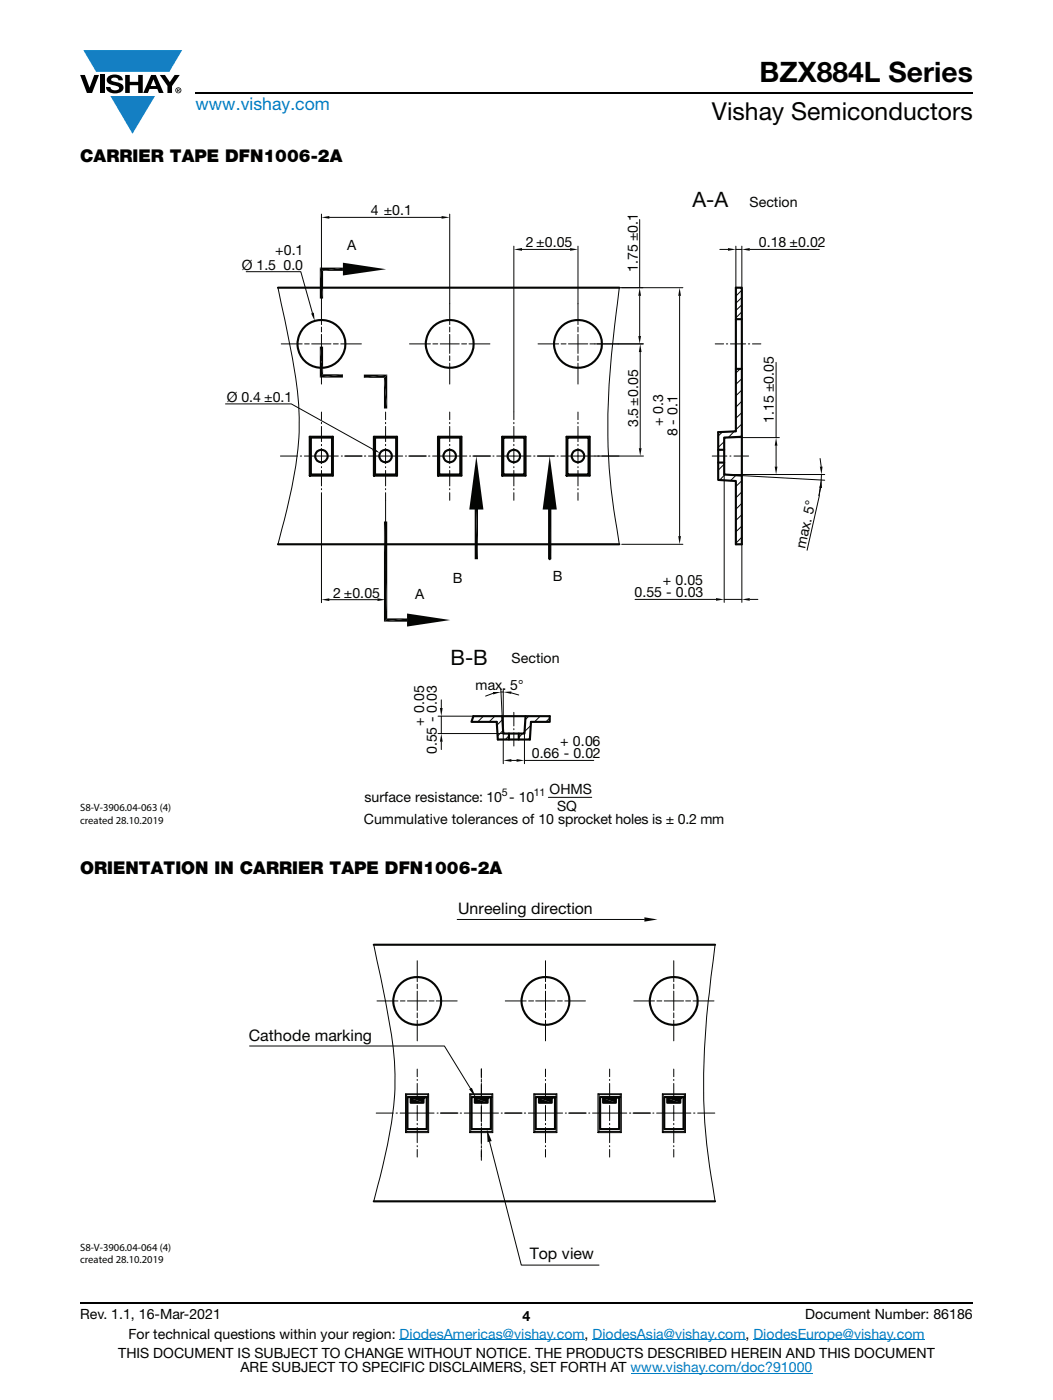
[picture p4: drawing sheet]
<svg xmlns="http://www.w3.org/2000/svg" width="210mm" height="279mm" viewBox="0 0 210 279" stroke-linecap="round" stroke-linejoin="round" font-family="sans-serif">
<g fill="#147fc3">
<path d="M16.6 10h19.7l-2.5 4.3h-1.2h-13.4z"/>
<path d="M22 19.2h8.9l-4.5 7.5z"/>
</g>
<g fill="#000">
<path d="M16 15h.9l1 2.5 .9-2.5h.9l-1.3 3.6h-1.1zM19.9 15h.9v3.6h-.9zM21.6 15.3a2.1 2.1 0 0 1 2.8 .3l.1 .4h-.9a.79 .79 0 0 0-.7-.5 .79 .79 0 0 0-.7 .4l.2 .3 1 .2a1.08 1.08 0 0 1 1.2 1 1.08 1.08 0 0 1-1.1 1.2 1.73 1.73 0 0 1-2.4-1.2h.9a.96 .96 0 0 0 .8 .6 .96 .96 0 0 0 1-.4 1.31 1.31 0 0 0-1.3-.6 1.03 1.03 0 0 1-1-.6 1.03 1.03 0 0 1 .1-1.1zM25 15h.9v1.3h1.7v-1.3h.9v3.6h-.9v-1.6h-1.7v1.6h-.9zM31.9 15h1l1 1.4 .9-1.4h1l-1.5 2.2v1.4h-.9v-1.4z"/>
<path d="M30.6 15.8l.5 1.4h-1zM30.1 15l-1.5 3.6h.9l.3-.8h1.6l.3 .8h.9l-1.5-3.6z"/>
<path d="M35.5 17.8h.2v.2h-.2zM35.3 17.7v.7h.2v-.3l.3 .3-.1-.3 .1-.2v-.2z"/>
<path d="M35.1 18a.46 .46 0 0 1 .9 0 .46 .46 0 0 1-.9 0zM35 18a.6 .6 0 0 0 1.2 0 .6 .6 0 0 0-1.2 0z"/>
</g>
<path d="M39 18.6h155M16 260h178" fill="none" stroke="#000" stroke-width=".36"/>
<path d="M79.7 267.4h36.9M118.2 267.4h30.5M125.8 274h36.2M150.2 267.4h34.2" fill="none" stroke="#007ec4" stroke-width=".2"/>
<path d="M55.4 57.4h68.1M55.4 108.6h68.1" fill="none" stroke="#040503" stroke-width=".42"/>
<g fill="none" stroke="#040503" stroke-width=".2">
<path d="M55.4 57.4l2.3 10.8a67.4 67.4 0 0 1 1.6 22.2 128 128 0 0 1-3.9 18.2M123.5 57.4a187.2 187.2 0 0 0-2.2 32.3l.7 9 1.5 9.9M56.1 68.6h4.2M60.7 68.6h1M62.2 68.6h3.8M64.1 60.6v4.2M64.1 65.3v.9M64.1 66.7v3.8M64.1 71v1M64.1 72.5v4.2M66.5 68.6h1M67.9 68.6h4.2"/>
<path d="M81.7 68.6h4.1M86.3 68.6h1M87.8 68.6h3.8M89.7 60.6v4.2M89.7 65.3v.9M89.7 66.7v3.8M89.7 71v1M89.7 72.5v4.2M92.1 68.6h.9M93.5 68.6h4.2M107.3 68.6h4.1M111.9 68.6h1"/>
<path d="M113.4 68.6h3.8M115.3 60.6v4.2M115.3 65.3v.9M115.3 66.7v3.8M115.3 71v1M115.3 72.5v4.2M117.6 68.6h1M119.1 68.6h4.2"/>
</g>
<g fill="#040503">
<path d="M76.6 104.1h.6v19.3z"/>
<path d="M76.6 104.1l.6 19.3-.6 .7z"/>
<path d="M76.6 124.1l.6-.7h4z"/>
<path d="M76.6 124.1l4.6-.7v.7z"/>
<path d="M81.2 122.4l8.6 1.3-8.6 1.3z"/>
<path d="M63.8 53.4l.6 6.2h-.6z"/>
<path d="M63.8 53.4l.6 .7v5.5z"/>
<path d="M63.8 53.4h4.6l-4 .7z"/>
<path d="M64.4 54.1l4-.7v.7z"/>
<path d="M68.4 52.4l8.6 1.3-8.6 1.3z"/>
</g>
<path d="M64.1 42.7v17.9M65.7 43.4h22.4M89.7 42.7v17.9" fill="none" stroke="#040503" stroke-width=".2"/>
<g fill="#040503">
<path d="M88.1 43.1l1.6 .3-1.6 .3z"/>
<path d="M64.1 43.4l1.6-.3v.6z"/>
</g>
<path d="M102.5 49.1v33.1M104.1 49.8h9.6M115.3 49.1v11.5" fill="none" stroke="#040503" stroke-width=".2"/>
<g fill="#040503">
<path d="M113.7 49.5l1.6 .3-1.6 .2z"/>
<path d="M102.5 49.8l1.6-.3v.5z"/>
</g>
<path d="M144.4 94.7h20.1M147.9 94.9l16.6 .9M163.4 99l-2.5 10.8M163.5 91.5l.3 1.6M163.8 94.7l-.5 4.2 .3-1.5" fill="none" stroke="#040503" stroke-width=".2"/>
<g fill="#040503">
<path d="M163.8 95.8l.1 1.6h-.5z"/>
<path d="M163.5 93.1h.5l-.2 1.6z"/>
</g>
<path d="M144.4 94.7v25.5M126.6 119.6h16.2M144.4 119.6h3.5M147.9 108.6v11.6M149.5 119.6h1.6" fill="none" stroke="#040503" stroke-width=".2"/>
<g fill="#040503">
<path d="M147.9 119.6l1.6-.2v.5z"/>
<path d="M142.8 119.4l1.6 .2-1.6 .3z"/>
</g>
<path d="M143.5 49.8h1.7M146.7 49.8h1.2M146.7 49.1v8.3M147.9 49.1v8.3M149.5 49.8h13.9" fill="none" stroke="#040503" stroke-width=".2"/>
<g fill="#040503">
<path d="M145.2 49.5l1.5 .3-1.5 .2z"/>
<path d="M147.9 49.8l1.6-.3v.5z"/>
</g>
<path d="M118.6 68.6h9.7M127.7 70.3v19.1M118.6 91h9.7" fill="none" stroke="#040503" stroke-width=".2"/>
<g fill="#040503">
<path d="M127.4 89.4h.5l-.2 1.6z"/>
<path d="M127.7 68.6l.2 1.7h-.5z"/>
</g>
<path d="M124 57.4h4.2M127.6 43.8v13.6M127.6 59v8.1M123.3 68.6h4.9" fill="none" stroke="#040503" stroke-width=".2"/>
<g fill="#040503">
<path d="M127.3 67.1h.5l-.2 1.5z"/>
<path d="M127.6 57.4l.2 1.6h-.5z"/>
</g>
<path d="M146.7 63.7h1.2M146.7 73.6h1.2" fill="none" stroke="#040503" stroke-width=".42"/>
<g fill="#040503">
<path d="M94.7 95.5h.6v16.1z"/>
<path d="M94.7 95.5l.6 16.1h-.6z"/>
</g>
<path d="M147 57.4l-.3 .2M147.9 57.9l-1.2 1.2M147.9 59.4l-1.2 1.1M147.9 60.8l-1.2 1.2M147.9 62.2l-1.2 1.2" fill="none" stroke="#040503" stroke-width=".2"/>
<path d="M95 91l1.4 10.7h-2.8z" fill="#040503"/>
<path d="M109.6 95.5v16.1" fill="none" stroke="#040503" stroke-width=".42"/>
<g fill="#040503">
<path d="M109.3 95.5h.6v16.1z"/>
<path d="M109.3 95.5l.6 16.1h-.6z"/>
</g>
<g fill="none" stroke="#040503" stroke-width=".42">
<circle cx="89.7" cy="68.6" r="4.8"/>
<circle cx="115.3" cy="68.6" r="4.8"/>
</g>
<g fill="#040503">
<path d="M76.6 75.4l.6 6.1h-.6z"/>
<path d="M77.2 74.8v6.7l-.6-6.1z"/>
<path d="M72.6 75.4l4.6-.6-.6 .6z"/>
<path d="M72.6 74.8h4.6l-4.6 .6z"/>
</g>
<path d="M123.5 57.4h12.7M135.5 59v48M124 108.6h12.2" fill="none" stroke="#040503" stroke-width=".2"/>
<g fill="#040503">
<path d="M135.5 57.4l.3 1.6h-.5z"/>
<path d="M135.3 107h.5l-.3 1.6z"/>
<path d="M63.8 69.2h.6v5.5z"/>
<path d="M63.8 69.2l.6 5.5-.6 .7z"/>
<path d="M64.4 74.7h4l-4.6 .7z"/>
<path d="M63.8 75.4l4.6-.7v.7z"/>
<path d="M109.6 91l1.4 10.7h-2.8z"/>
</g>
<path d="M154.8 72.3v15M144.4 94.7h11M144.4 87.3h11M154.8 89v4.1" fill="none" stroke="#040503" stroke-width=".2"/>
<g fill="#040503">
<path d="M154.5 93.1h.5l-.2 1.6z"/>
<path d="M154.8 87.3l.2 1.7h-.5z"/>
</g>
<path d="M143.2 89.8h1.2M143.2 92.3h1.2M143.2 86.2l3.5-.1v-28.7h1.2v51.2M147.9 87.2l-3.5 .1v7.4l3.5 .2" fill="none" stroke="#040503" stroke-width=".42"/>
<path d="M142.6 68.6h1.7M144.8 68.6h.3M145.7 68.6h3M149.2 68.6h.3M150 68.6h1.7M45 80.6h13.1l16.2 9.1M142 91h3M145.5 91h.3M146.4 91h2.9" fill="none" stroke="#040503" stroke-width=".2"/>
<path d="M74.5 89.4l1.3 1-1.6-.5z" fill="#040503"/>
<g fill="none" stroke="#040503" stroke-width=".42">
<path d="M61.8 87.2l.2 .1M61.8 87.2h4.6v7.7h-4.6l.2-.2-.2 .2zM62 87.3h4.2v7.4h-4.2zM66.2 94.7l.2 .2M66.4 87.2l-.2 .1M87.3 87.2h4.7v7.7h-4.7l.3-.2-.3 .2zM87.3 87.2l.3 .1M87.6 87.3h4.2v7.4h-4.2zM91.8 94.7l.2 .2M92 87.2l-.2 .1M143.2 86.2v9.6l3.5 .2v12.6h1.2M99.1 144.1h-5.1l.4-1.2h15.2v1.2h-3.7"/>
<path d="M99.3 147.6h6.4M100.1 142.9l.3 3.5h4.2l.2-3.5M101.5 146.4v1.2M103.4 146.4v1.2"/>
<circle cx="64.1" cy="91" r="1.25"/>
<circle cx="89.7" cy="91" r="1.25"/>
</g>
<g fill="none" stroke="#040503" stroke-width=".2">
<path d="M55.9 91h3.4M59.9 91h.2M64.1 82.2v1.6M64.1 84.3v.3M64.1 85.1v3M64.1 88.7v.3M64.1 89.5v3M64.1 93.1v.2M64.1 93.9v3.1M64.1 97.5v.2M64.1 98.3v1.5M67.5 91h-6.8"/>
<path d="M68.1 91h.2M68.9 91h3.3M81.5 91h3.4M85.5 91h.2M89.7 82.2v1.6M89.7 84.3v.3M89.7 85.1v3M89.7 88.7v.3M89.7 89.5v3M89.7 93.1v.2M89.7 93.9v3.1M89.7 97.5v.2"/>
<path d="M89.7 98.3v1.5M93.1 91h-6.8M93.6 91h.3M94.4 91h3.5M100.4 146.4v6M102 151.8h1M102.5 142.2v2.7M102.5 145.4v.2M102.5 146.2v2.7M104.6 146.4v6M104.6 151.8h13.8"/>
</g>
<g fill="#040503">
<path d="M100.4 151.8l1.6-.3v.5z"/>
<path d="M103 151.5l1.6 .3-1.6 .2z"/>
</g>
<path d="M49.1 54.2h10.9l2.3 8.3M100.4 144.7v1.7M109.4 159.1h8.6" fill="none" stroke="#040503" stroke-width=".2"/>
<circle cx="64.1" cy="68.6" r="4.8" fill="none" stroke="#040503" stroke-width=".42"/>
<path d="M62 62.6l.6-.2 .1 1.6z" fill="#040503"/>
<g fill="none" stroke="#040503" stroke-width=".42">
<path d="M74.6 87.2l.2 .1M74.6 87.2h4.6v7.7h-4.6l.2-.2-.2 .2zM74.8 87.3h4.2v7.4h-4.2zM79 94.7l.2 .2M79.2 87.2l-.2 .1M100.1 87.2h4.7v7.7h-4.7l.3-.2-.3 .2zM100.1 87.2l.3 .1M100.4 87.3h4.2v7.4h-4.2zM104.6 94.7l.2 .2M104.8 87.2l-.2 .1M113 87.2l.1 .1M113 87.2h4.6v7.7h-4.6l.1-.2-.1 .2z"/>
<path d="M113.1 87.3h4.3v7.4h-4.3zM117.4 94.7l.2 .2M117.6 87.2l-.2 .1"/>
<circle cx="76.9" cy="91" r="1.25"/>
<circle cx="102.5" cy="91" r="1.25"/>
<circle cx="115.3" cy="91" r="1.25"/>
</g>
<g fill="none" stroke="#040503" stroke-width=".2">
<path d="M147.6 73.6l-.9 .8M147.9 75.6l-1.2 1.1M147.9 77.8l-1.2 1.2M68.7 91h3.4M72.7 91h.2M76.9 82.2v1.6M76.9 84.3v.3M76.9 85.1v3M76.9 88.7v.3M76.9 89.5v3M76.9 93.1v.2M76.9 93.9v3.1"/>
<path d="M76.9 97.5v.2M76.9 98.3v1.5M80.3 91h-6.8M80.8 91h.3M81.7 91h3.3M94.3 91h3.4M98.3 91h.2M102.5 82.2v1.6M102.5 84.3v.3M102.5 85.1v3M102.5 88.7v.3M102.5 89.5v3"/>
<path d="M102.5 93.1v.2M102.5 93.9v3.1M102.5 97.5v.2M102.5 98.3v1.5M105.9 91h-6.8M106.4 91h.3M110.6 91h-3.5M111.1 91h.2M115.3 82.2v1.6M115.3 84.3v.3M115.3 85.1v3M115.3 88.7v.3"/>
<path d="M115.3 89.5v3M115.3 93.1v.2M115.3 93.9v3.1M115.3 97.5v.2M115.3 98.3v1.5M118.7 91h-6.9M119.2 91h.3M120 91h3.4M144 86.2l-.8 .8M144.4 92.6l-1.2 1.2M144.4 88.1l-1.2 1.2M144.6 94.7l-1.1 1.1"/>
<path d="M146.4 86.1l-1.2 1.2M146.7 94.9l-1 1M147.9 95.9l-1.2 1.2M147.9 98.2l-1.2 1.2M147.9 80.1l-1.2 1.2M147.9 82.3l-1.2 1.2M147.9 84.6l-1.2 1.2M147.9 86.9l-.3 .3M147.9 100.4l-1.2 1.2M147.9 102.7l-1.2 1.2M147.9 105l-1.2 1.1M147.9 107.2l-1.2 1.2"/>
<path d="M88 139.7v1.6M87.4 142.9h7M87.4 146.4h13M88 142.9v3.5M88 148v1.6"/>
</g>
<g fill="#040503">
<path d="M87.7 141.3h.6l-.3 1.6z"/>
<path d="M88 146.4l.3 1.6h-.6z"/>
</g>
<path d="M98.3 138.4l-1.5 .5M99.9 137.5l.2 5.4M99.9 138.1h.5M100.4 137.5v7.2M101.9 138.3l1.5 .4" fill="none" stroke="#040503" stroke-width=".2"/>
<g fill="#040503">
<path d="M100.4 138.1l1.6-.1-.1 .5z"/>
<path d="M98.3 138.1h1.6l-1.6 .5z"/>
</g>
<path d="M99.1 144.1l.2 3.5M105.9 144.1l-.2 3.5" fill="none" stroke="#040503" stroke-width=".42"/>
<g fill="none" stroke="#040503" stroke-width=".2">
<path d="M64.1 99.8v20.5M76.9 99.8v20.5M65.7 119.7h9.6M96.4 142.9l-1.1 1.2M98.7 142.9l-1.2 1.2M100.2 143.6l-1.1 1.1M100.3 145.8l-1.1 1.1M101.5 146.8l-.7 .8M104.2 146.4l-.8 .8M105.4 142.9l-.7 .7M105.7 147.2l-.4 .4M105.8 144.8l-1.2 1.2"/>
<path d="M107.7 142.9l-1.1 1.2M109.6 143.3l-.7 .8"/>
</g>
<g fill="#040503">
<path d="M75.3 119.4l1.6 .3-1.6 .3z"/>
<path d="M64.1 119.7l1.6-.3v.6z"/>
<path d="M128.5 183.1l2.6 .4-2.6 .4z"/>
</g>
<path d="M91.2 183.5h37.3" fill="none" stroke="#040503" stroke-width=".2"/>
<path d="M97.1 225.3l.9 2.4-.8 .2z" fill="#040503"/>
<path d="M49.8 208.8h38.8l5.3 8.5M97.6 227.8l6.4 24.7h15.5" fill="none" stroke="#040503" stroke-width=".2"/>
<path d="M93.5 217.4l.6-.3 .9 2.1z" fill="#040503"/>
<g fill="none" stroke="#040503" stroke-width=".42">
<path d="M74.5 188.5h68.1M81.3 218.9h3.8v6.4h-3.8zM74.5 239.8h68.1"/>
<circle cx="83.2" cy="199.8" r="4.8"/>
<circle cx="108.8" cy="199.8" r="4.8"/>
<circle cx="134.3" cy="199.8" r="4.8"/>
</g>
<g fill="none" stroke="#040503" stroke-width=".2">
<path d="M74.5 188.5l2.3 10.8a66.5 66.5 0 0 1 1.6 22.2 131.6 131.6 0 0 1-3.9 18.3M75.2 199.8h4.2M79.8 199.8h1M81.3 199.8h3.8M83.2 191.7v4.2M83.2 196.4v.9M83.2 197.8v3.9M85.6 199.8h1M87 199.8h4.2M100.8 199.8h4.1M105.4 199.8h1M106.8 199.8h3.9"/>
<path d="M108.8 191.7v4.2M108.8 196.4v.9M108.8 197.8v3.9M111.2 199.8h.9M112.6 199.8h4.1M126.4 199.8h4.1M131 199.8h1M132.5 199.8h3.8M134.4 191.7v4.2M134.4 196.4v.9M134.4 197.8v3.9M136.7 199.8h1"/>
<path d="M138.2 199.8h4.2M142.6 188.5a195.6 195.6 0 0 0-2.3 30.2l.2 4.1 .4 5.4 1.7 11.6M80.9 218.3h4.6v7.7h-4.6l.2-.2-.2 .2zM80.9 218.3l.2 .2M81.1 218.5h4.2v7.3h-4.2zM83.2 213.4v1.5M83.2 215.4v.2M83.2 216.2v3.1M83.2 219.8v.3M83.2 202.1v1M83.2 203.6v4.1M85.5 218.3l-.2 .2"/>
<path d="M93.7 218.3h4.6v7.7h-4.6l.2-.2-.2 .2zM93.7 218.3l.2 .2M93.9 218.5h4.2v7.3h-4.2zM96 213.3v1.8M96 215.7v.3M96 215.4v.2M96 216.2v3.3M96 219.8v.3M98.3 218.3l-.2 .2M106.4 218.3h4.7v7.7h-4.7l.3-.2-.3 .2zM106.4 218.3l.3 .2M106.7 218.5h4.2v7.3h-4.2z"/>
<path d="M108.8 213.4v1.5M108.8 215.4v.2M108.8 216.2v3.1M108.8 219.8v.3M108.8 202.1v1M108.8 203.6v4.1M111.1 218.3l-.2 .2M119.2 218.3l.3 .2M119.2 218.3h4.7v7.7h-4.7l.3-.2-.3 .2zM119.5 218.5h4.2v7.3h-4.2zM121.6 213.4v1.5M121.6 215.4v.2"/>
<path d="M121.6 216.2v3.1M121.6 219.8v.3M123.9 218.3l-.2 .2M132.1 218.3h4.6v7.7h-4.6l.1-.2-.1 .2zM132.1 218.3l.1 .2M132.2 218.5h4.3v7.3h-4.3zM134.4 213.4v1.5M134.4 215.4v.2M134.4 216.2v3.1M134.4 219.8v.3M134.4 202.1v1M134.4 203.6v4.1"/>
<path d="M136.7 218.3l-.2 .2M75 222.1h3.4M79 222.1h.2M83.2 220.6v3.1M83.2 224.2v.3M83.2 225v3M83.2 228.6v.3M83.2 229.4v1.5M85.3 225.8l.2 .2M86.6 222.1h-6.8M87.2 222.1h.2M91.3 222.1h-3.5"/>
<path d="M91.8 222.1h.2M96 220.1v.3M96 224.5v.2M96 228.9v.2M96 220.6v3.3M96 224.2v.3M96 225v3.4M96 228.6v.3M96 229.4v2.2M98.1 225.8l.2 .2M99.4 222.1h-6.8M99.9 222.1h.3"/>
<path d="M104.1 222.1h-3.5M104.5 222.1h.3M108.8 220.6v3.1M108.8 224.2v.3M108.8 225v3M108.8 228.6v.3M108.8 229.4v1.5M110.9 225.8l.2 .2M112.2 222.1h-6.8M112.7 222.1h.2M116.9 222.1h-3.5M117.4 222.1h.2"/>
<path d="M121.6 220.6v3.1M121.6 224.2v.3M121.6 225v3M121.6 228.6v.3M121.6 229.4v1.5M123.7 225.8l.2 .2M125 222.1h-6.8M125.5 222.1h.3M129.8 222.1h-3.6M130.2 222.1h.2M134.4 220.6v3.1M134.4 224.2v.3"/>
<path d="M134.4 225v3M134.4 228.6v.3M134.4 229.4v1.5M136.5 225.8l.2 .2M137.8 222.1h-6.9M138.3 222.1h.3M139.1 222.1h3.4"/>
</g>
<circle cx="85.1" cy="218.9" r=".21" fill="#040503"/>
<path d="M81.9 219.2h2.5v.9h-2.5z" fill="none" stroke="#040503" stroke-width=".42"/>
<circle cx="84.4" cy="219.2" r=".21" fill="#040503"/>
<g fill="#040503">
<path d="M81.9 219.2l2.5 .9h-2.5z"/>
<path d="M81.9 219.2h2.5v.9z"/>
</g>
<path d="M94 218.9h3.9v6.4h-3.9z" fill="none" stroke="#040503" stroke-width=".42"/>
<circle cx="97.9" cy="218.9" r=".21" fill="#040503"/>
<path d="M94.7 219.2h2.5v.9h-2.5z" fill="none" stroke="#040503" stroke-width=".42"/>
<circle cx="97.2" cy="219.2" r=".21" fill="#040503"/>
<g fill="#040503">
<path d="M94.7 219.2l2.5 .9h-2.5z"/>
<path d="M94.7 219.2h2.5v.9z"/>
</g>
<path d="M106.8 218.9h3.9v6.4h-3.9z" fill="none" stroke="#040503" stroke-width=".42"/>
<circle cx="110.7" cy="218.9" r=".21" fill="#040503"/>
<path d="M107.5 219.2h2.5v.9h-2.5z" fill="none" stroke="#040503" stroke-width=".42"/>
<circle cx="110" cy="219.2" r=".21" fill="#040503"/>
<g fill="#040503">
<path d="M107.5 219.2l2.5 .9h-2.5z"/>
<path d="M107.5 219.2h2.5v.9z"/>
</g>
<path d="M119.7 218.9h3.8v6.4h-3.8z" fill="none" stroke="#040503" stroke-width=".42"/>
<circle cx="123.5" cy="218.9" r=".21" fill="#040503"/>
<path d="M120.3 219.2h2.5v.9h-2.5z" fill="none" stroke="#040503" stroke-width=".42"/>
<circle cx="122.8" cy="219.2" r=".21" fill="#040503"/>
<g fill="#040503">
<path d="M120.3 219.2l2.5 .9h-2.5z"/>
<path d="M120.3 219.2h2.5v.9z"/>
</g>
<path d="M132.5 218.9h3.8v6.4h-3.8z" fill="none" stroke="#040503" stroke-width=".42"/>
<circle cx="136.3" cy="218.9" r=".21" fill="#040503"/>
<path d="M133.1 219.2h2.6v.9h-2.6z" fill="none" stroke="#040503" stroke-width=".42"/>
<circle cx="135.7" cy="219.2" r=".21" fill="#040503"/>
<g fill="#040503">
<path d="M133.1 219.2l2.6 .9h-2.6z"/>
<path d="M133.1 219.2h2.6v.9z"/>
</g>
<text font-size="5.6" x="151.5" y="16.4">BZX884L Series</text>
<text font-size="4.9" x="142" y="23.9">Vishay Semiconductors</text>
<g font-size="4.2" fill="#040503">
<text x="138.1" y="41.3">A-A</text>
<text x="89.8" y="132.6">B-B</text>
</g>
<text font-size="3.5" fill="#007ec4" x="39" y="22">www.vishay.com</text>
<g font-size="3.5">
<text x="16" y="32.3">CARRIER TAPE DFN1006-2A</text>
<text x="16" y="174.5">ORIENTATION IN CARRIER TAPE DFN1006-2A</text>
</g>
<g font-size="3.2" fill="#040503">
<text x="91.3" y="182.5">Unreeling direction</text>
<text x="49.6" y="207.7">Cathode marking</text>
<text x="105.6" y="251.2">Top view</text>
</g>
<g font-size="2.8" fill="#040503">
<text x="149.4" y="41.3">Section</text>
<text x="74" y="42.9">4 ±0.1</text>
<text x="48.2" y="53.8">Ø 1.5</text>
<text x="54.9" y="51">+0.1</text>
<text x="56.5" y="53.8">0.0</text>
<text x="69.3" y="49.9">A</text>
<text x="104.8" y="49.3">2 ±0.05</text>
<text x="151.3" y="49.3">0.18 ±0.02</text>
<text x="127.2" y="54.3" transform="rotate(-90 127.2 54.3)">1.75 ±0.1</text>
<text x="45.2" y="80.2">Ø 0.4 ±0.1</text>
<text x="127.2" y="85.3" transform="rotate(-90 127.2 85.3)">3.5±0.05</text>
<text x="132.3" y="85.1" transform="rotate(-90 132.3 85.1)">+ 0.3</text>
<text x="135.1" y="87.1" transform="rotate(-90 135.1 87.1)">8 - 0.1</text>
<text x="154.3" y="84.3" transform="rotate(-90 154.3 84.3)">1.15 ±0.05</text>
<text x="160.6" y="109.5" transform="rotate(-77 160.6 109.5)">max. 5°</text>
<text x="66.5" y="119.2">2 ±0.05</text>
<text x="82.8" y="119.6">A</text>
<text x="90.3" y="116.3">B</text>
<text x="110.2" y="115.9">B</text>
<text x="126.6" y="119.2">0.55 - 0.03</text>
<text x="132.2" y="116.7">+ 0.05</text>
<text x="94.8" y="137.8" transform="rotate(-1 94.8 137.8)">max. 5°</text>
<text x="102" y="132.3">Section</text>
<text x="84.6" y="144.9" transform="rotate(-90 84.6 144.9)">+ 0.05</text>
<text x="111.7" y="148.9">+ 0.06</text>
<text x="87.1" y="150.5" transform="rotate(-90 87.1 150.5)">0.55 - 0.03</text>
<text x="106.1" y="151.3">0.66 - 0.02</text>
<text x="72.7" y="160.1">surface resistance: 10 - 10</text>
<text x="109.6" y="158.5">OHMS</text>
<text x="111.1" y="161.9">SQ</text>
<text x="72.6" y="164.4">Cummulative tolerances of 10 sprocket holes is ± 0.2 mm</text>
</g>
<g font-size="2.8">
<text x="16" y="263.3">Rev. 1.1, 16-Mar-2021</text>
<text x="104.2" y="263.6">4</text>
<text x="160.6" y="263.3">Document Number: 86186</text>
<text x="25.6" y="267.1">For technical questions within your region: DiodesAmericas@vishay.com, DiodesAsia@vishay.com, DiodesEurope@vishay.com</text>
<text x="23.6" y="271">THIS DOCUMENT IS SUBJECT TO CHANGE WITHOUT NOTICE. THE PRODUCTS DESCRIBED HEREIN AND THIS DOCUMENT</text>
<text x="48" y="273.8">ARE SUBJECT TO SPECIFIC DISCLAIMERS, SET FORTH AT www.vishay.com/doc?91000</text>
</g>
<g font-size="2.1" fill="#040503">
<text x="16" y="161.9">S8-V-3906.04-063 (4)</text>
<text x="100.1" y="158.9">5</text>
<text x="106.5" y="158.9">11</text>
<text x="16" y="164.4">created 28.10.2019</text>
<text x="16" y="249.6">S8-V-3906.04-064 (4)</text>
<text x="16" y="252.2">created 28.10.2019</text>
</g>
</svg>
